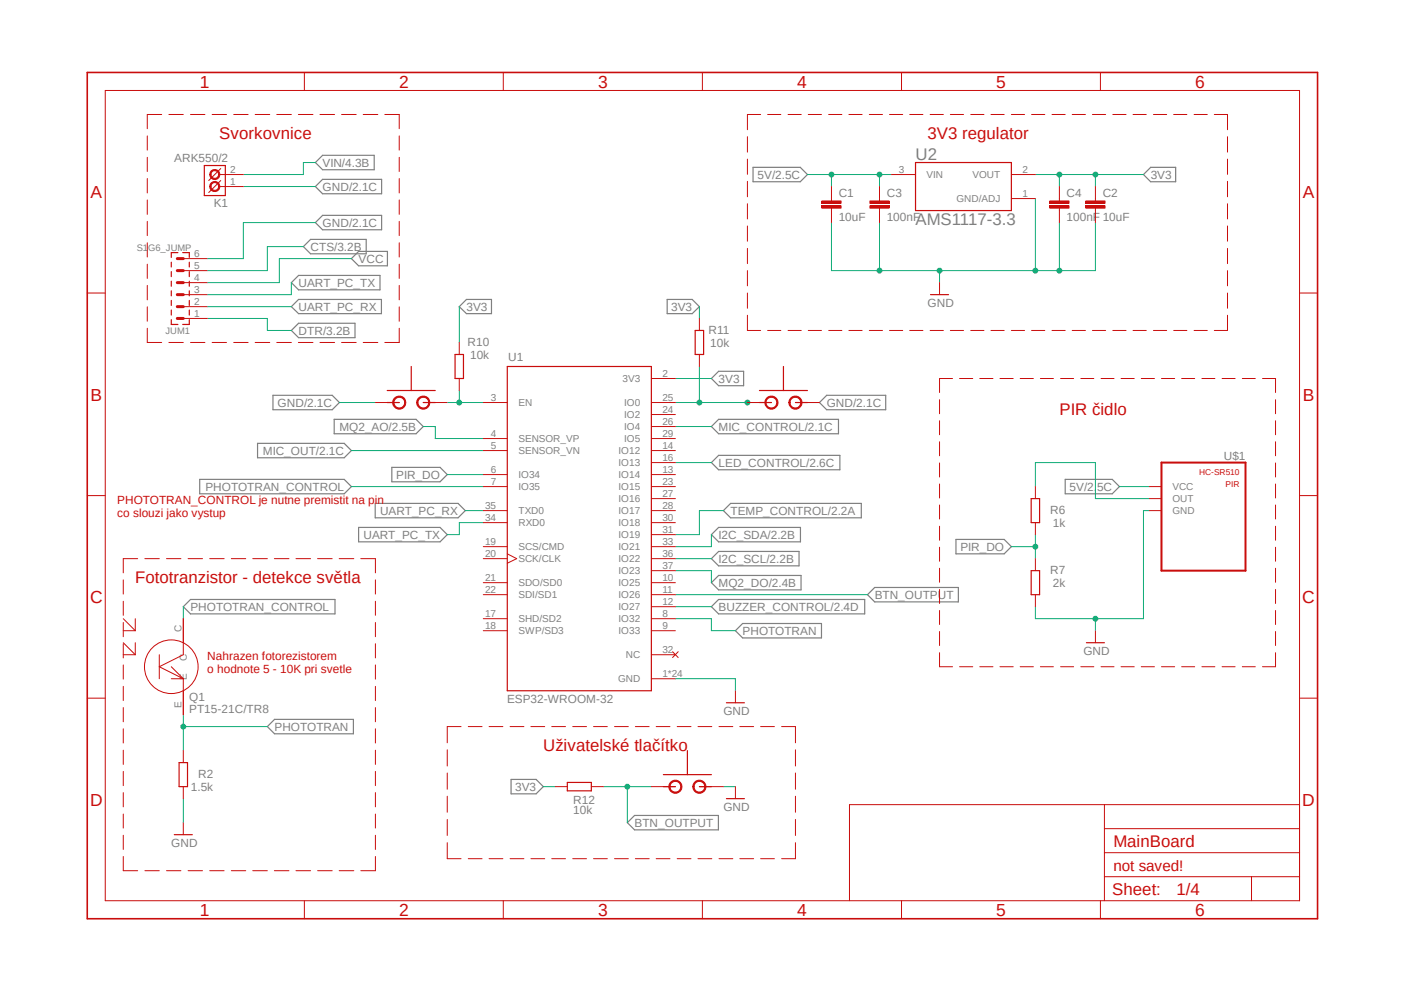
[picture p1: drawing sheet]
<svg xmlns="http://www.w3.org/2000/svg" width="297mm" height="210mm" viewBox="0 0 297 210" stroke-linecap="round" stroke-linejoin="round" font-family="sans-serif">
<path d="M17.9 15l261.2 179.9M279.1 15l-261.2 179.9" fill="none" stroke="#fff" stroke-width=".21"/>
<g fill="none" stroke="#808080" stroke-width=".25">
<path d="M66.7 39.5l1.5-1.6h12.5v3.1h-12.5zM66.7 34.4l1.5-1.5h11v3h-11zM159.3 35.4h10l1.5 1.5-1.5 1.5h-10zM243.4 35.4h5.3v3h-5.3l-1.5-1.5zM61.6 59.8l1.6-1.5h17.2v3h-17.2zM64.2 52.2l1.5-1.6h11.8v3.1h-11.8zM66.7 47.1l1.5-1.5h12.5v3h-12.5zM74.3 54.7l1.6-1.5h6.1v3h-6.1zM61.6 64.9l1.6-1.6h17.5v3h-17.5zM63.2 68.4h11.9v3h-11.9l-1.6-1.5zM98.7 63.3h5.3v3h-5.3l-1.5-1.4zM141.1 63.3h5.3l1.6 1.6-1.6 1.4h-5.3z"/>
<path d="M54.5 93.8h18.3l1.5 1.5-1.5 1.5h-18.3zM57.7 83.6h12.6l1.5 1.5-1.5 1.6h-12.6zM70.7 88.7h17.3l1.5 1.5-1.5 1.5h-17.3zM82.9 98.8h10.2l1.5 1.6-1.5 1.5h-10.2zM150.5 80.1l1.5-1.6h5.3v3.1h-5.3zM150.5 90.2l1.5-1.5h25.4v3h-25.4zM150.5 97.8l1.5-1.5h25.7v3.1h-25.7zM173.4 85.1l1.5-1.5h12.5v3.1h-12.5zM42.2 101.4h30.6l1.5 1.5-1.5 1.5h-30.6zM75.9 111.5h17.2l1.5 1.6-1.5 1.5h-17.2zM79.4 106.5h17.5l1.5 1.5-1.5 1.5h-17.5zM150.5 118.2l1.5-1.6h17v3.1h-17z"/>
<path d="M150.5 113.1l1.5-1.6h17.3v3.1h-17.3zM154.6 106.5h27.6v3h-27.6l-1.6-1.5zM202.2 114.1h10.2l1.6 1.5-1.6 1.5h-10.2zM225.3 101.4h10l1.5 1.5-1.5 1.5h-10zM38.8 128.3l1.5-1.5h30.6v3h-30.6zM150.5 128.3l1.5-1.5h30.9v3h-30.9zM150.5 123.2l1.5-1.5h17.5v3.1h-17.5zM155.6 133.4l1.5-1.5h16.7v3h-16.7zM183.5 125.8l1.5-1.6h17.7v3.1h-17.7zM56.6 153.7l1.5-1.6h16.7v3.1h-16.7zM108.1 164.8h5.3l1.5 1.6-1.5 1.5h-5.3zM132.7 174l1.5-1.5h17.8v3h-17.8z"/>
</g>
<path d="M170.8 36.9h17.8M175.9 36.9v2.6" fill="none" stroke="#0dab76" stroke-width=".21"/>
<circle cx="175.9" cy="36.9" r=".51" fill="#0dab76"/>
<g fill="none" stroke="#0dab76" stroke-width=".21">
<path d="M186.1 36.9v2.6"/>
<circle cx="175.9" cy="36.9" r=".51"/>
</g>
<circle cx="186.1" cy="36.9" r=".51" fill="#0dab76"/>
<g fill="none" stroke="#0dab76" stroke-width=".21">
<path d="M51.5 39.5h15.2M175.9 57.2h43.1M198.8 57.2v2.6M170.8 85.1h2.6M236.8 102.9h6.4M142.9 143.6h12.7v2.5M38.8 168.9v5.1M153 166.4h2.6"/>
<circle cx="186.1" cy="36.9" r=".51"/>
</g>
<circle cx="198.8" cy="57.2" r=".51" fill="#0dab76"/>
<g fill="none" stroke="#0dab76" stroke-width=".21">
<path d="M219 42v15.2h12.7"/>
<circle cx="198.8" cy="57.2" r=".51"/>
</g>
<circle cx="219" cy="57.2" r=".51" fill="#0dab76"/>
<g fill="none" stroke="#0dab76" stroke-width=".21">
<path d="M175.9 47.1v10.1M186.1 47.1v10.1M231.7 47.1v10.1"/>
<circle cx="219" cy="57.2" r=".51"/>
</g>
<circle cx="186.1" cy="57.2" r=".51" fill="#0dab76"/>
<g fill="none" stroke="#0dab76" stroke-width=".21">
<path d="M224.1 47.1v10.1"/>
<circle cx="186.1" cy="57.2" r=".51"/>
</g>
<circle cx="224.1" cy="57.2" r=".51" fill="#0dab76"/>
<g fill="none" stroke="#0dab76" stroke-width=".21">
<path d="M243.2 108h-1.3v22.9h-22.9v-2.6M231.7 130.9v2.5"/>
<circle cx="224.1" cy="57.2" r=".51"/>
</g>
<circle cx="231.7" cy="130.9" r=".51" fill="#0dab76"/>
<g fill="none" stroke="#0dab76" stroke-width=".21">
<path d="M219 36.9h22.9M231.7 36.9v2.6M66.7 47.1h-15.2v7.6h-7.6M71.8 85.1h7.6"/>
<circle cx="231.7" cy="130.9" r=".51"/>
</g>
<circle cx="231.7" cy="36.9" r=".51" fill="#0dab76"/>
<g fill="none" stroke="#0dab76" stroke-width=".21">
<path d="M224.1 36.9v2.6"/>
<circle cx="231.7" cy="36.9" r=".51"/>
</g>
<circle cx="224.1" cy="36.9" r=".51" fill="#0dab76"/>
<g fill="none" stroke="#0dab76" stroke-width=".21">
<path d="M97.2 64.9v7.5M148 64.9v2.5M142.9 80.1h7.6M38.8 153.7h17.8M38.8 151.2v7.5M114.9 166.4h2.6"/>
<circle cx="224.1" cy="36.9" r=".51"/>
</g>
<circle cx="38.8" cy="153.7" r=".51" fill="#0dab76"/>
<g fill="none" stroke="#0dab76" stroke-width=".21">
<path d="M142.9 118.2h7.6M150.5 113.1v2.5h-7.6M214 115.6h5M219 113.1v5.1M142.9 130.9h7.6v2.5h5.1"/>
<circle cx="38.8" cy="153.7" r=".51"/>
</g>
<circle cx="219" cy="115.6" r=".51" fill="#0dab76"/>
<g fill="none" stroke="#0dab76" stroke-width=".21">
<path d="M74.3 95.3h27.9M94.6 85.1h7.6M97.2 82.6v2.5M94.6 100.4h7.6M219 102.9v-5.1h12.7v7.7h11.5M142.9 128.3h7.6"/>
<circle cx="219" cy="115.6" r=".51"/>
</g>
<circle cx="97.2" cy="85.1" r=".51" fill="#0dab76"/>
<g fill="none" stroke="#0dab76" stroke-width=".21">
<path d="M148 77.5v7.6M142.9 85.1h17.8"/>
<circle cx="97.2" cy="85.1" r=".51"/>
</g>
<circle cx="148" cy="85.1" r=".51" fill="#0dab76"/>
<circle cx="148" cy="85.1" r=".51" fill="none" stroke="#0dab76" stroke-width=".21"/>
<circle cx="158.1" cy="85.1" r=".51" fill="#0dab76"/>
<g fill="none" stroke="#0dab76" stroke-width=".21">
<path d="M127.6 166.4h10.2M132.7 166.4v7.6"/>
<circle cx="158.1" cy="85.1" r=".51"/>
</g>
<circle cx="132.7" cy="166.4" r=".51" fill="#0dab76"/>
<g fill="none" stroke="#0dab76" stroke-width=".21">
<path d="M66.7 34.4h-2.5v2.5h-12.7M61.6 59.8v2.5h-17.7M64.2 52.2h-7.6v5h-12.7M74.3 54.7h-15.2v5.1h-15.2M43.9 64.9h17.7M43.9 67.4h12.7v2.5h5M89.5 90.2h2.6v2.6h10.1M142.9 90.2h7.6M142.9 97.8h7.6M74.3 102.9h27.9M98.4 108h3.8M102.2 110.5h-5v2.6h-2.6"/>
<path d="M153 108h-5v5.1h-5.1M38.8 128.3v2.6M142.9 125.8h40.6M142.9 120.7h7.6v2.5"/>
<circle cx="132.7" cy="166.4" r=".51"/>
</g>
<g fill="none" stroke="#c90d0c" stroke-width=".21">
<path d="M22.3 19.1h252.6v171.4h-252.6zM64.4 15.3v3.8M106.5 15.3v3.8M148.6 15.3v3.8M190.7 15.3v3.8M232.8 15.3v3.8M31.2 28.7v3M31.2 33.3v3M31.2 37.8v3M34.2 24.2h-3v3M35.7 24.2h3.1M40.3 24.2h3"/>
<path d="M44.9 24.2h3M46.7 38.2l-2.5 2.5M46.7 35.6l-2.5 2.6M49.4 24.2h3.1M54 24.2h3.1M58.5 24.2h3.1M63.1 24.2h3.1M67.7 24.2h3.1M72.3 24.2h3.1M76.8 24.2h3.1M81.4 24.2h3.1v3M84.5 28.7v3"/>
<path d="M84.5 33.3v3M84.5 37.8v3M158.1 28.9v3.3M158.1 33.7v3.2M158.1 38.4v3.2M160.9 24.2h-2.8v3.2M162.4 24.2h2.8M166.7 24.2h2.8M171 24.2h2.8M175.3 24.2h2.8M179.6 24.2h2.8M183.9 24.2h2.8"/>
<path d="M188.2 24.2h2.8M192.4 24.2h2.8M196.8 24.2h2.8M201 24.2h2.8M205.4 24.2h2.8M209.6 24.2h2.8M214 24.2h2.7M218.2 24.2h2.8M222.5 24.2h2.8M226.8 24.2h2.8M231.1 24.2h2.8M235.4 24.2h2.8"/>
<path d="M239.7 24.2h2.8M244 24.2h2.8M248.3 24.2h2.8M252.6 24.2h2.8M256.9 24.2h2.8v3.2M259.7 28.9v3.3M259.7 33.7v3.2M259.7 38.4v3.2M31.2 42.3v3M31.2 46.8v3M31.2 51.4v3M31.2 55.9v3"/>
<path d="M84.5 42.3v3M84.5 46.8v3M84.5 51.4v3M84.5 55.9v3M158.1 43.1v3.2M158.1 47.8v3.2M158.1 52.5v3.3M158.1 57.2v3.3M259.7 43.1v3.2M259.7 47.8v3.2M259.7 52.5v3.3M259.7 57.2v3.3"/>
<path d="M18.5 62h3.8M31.2 60.4v3M31.2 64.9v3M31.2 69.4v3h3M35.7 72.4h3.1M40.3 72.4h3M44.9 72.4h3M49.4 72.4h3.1M54 72.4h3.1M58.5 72.4h3.1M63.1 72.4h3.1M67.7 72.4h3.1"/>
<path d="M72.3 72.4h3.1M76.8 72.4h3.1M84.5 60.4v3M84.5 64.9v3M84.5 69.4v3h-3.1M158.1 62v3.2M158.1 66.7v3.2h2.8M162.4 69.9h2.8M166.7 69.9h2.8M171 69.9h2.8M175.3 69.9h2.8M179.6 69.9h2.8"/>
<path d="M183.9 69.9h2.8M188.2 69.9h2.8M192.4 69.9h2.8M196.8 69.9h2.8M201 69.9h2.8M205.4 69.9h2.8M209.6 69.9h2.8M214 69.9h2.7M218.2 69.9h2.8M222.5 69.9h2.8M226.8 69.9h2.8M231.1 69.9h2.8"/>
<path d="M235.4 69.9h2.8M239.7 69.9h2.8M244 69.9h2.8M248.3 69.9h2.8M252.6 69.9h2.8M259.7 62v3.2M259.7 66.7v3.2h-2.8M274.9 62h3.8M102.2 85.1h5.1M102.2 92.8h5.1M102.2 95.3h5.1M137.8 80.1h5.1"/>
<path d="M137.8 85.1h5.1M137.8 92.8h5.1M137.8 95.3h5.1M137.8 97.8h5.1M137.8 87.7h5.1M137.8 90.2h5.1M198.8 84.5v3M198.8 89v2.9M198.8 93.4v3M198.8 97.9v3M201.5 80.1h-2.7v2.9M203 80.1h2.8"/>
<path d="M207.3 80.1h2.8M211.5 80.1h2.8M215.8 80.1h2.8M220.1 80.1h2.7M224.4 80.1h2.7M228.6 80.1h2.8M232.9 80.1h2.8M237.2 80.1h2.7M241.4 80.1h2.8M245.7 80.1h2.8M250 80.1h2.7M254.3 80.1h2.7"/>
<path d="M258.5 80.1h2.8M262.8 80.1h2.8M267.1 80.1h2.7v2.9M269.8 84.5v3M269.8 89v2.9M269.8 93.4v3M269.8 97.9v3M18.5 104.8h3.8M29.1 118.2h-3v3M30.6 118.2h3.1M35.2 118.2h3.1M39.8 118.2h3"/>
<path d="M44.4 118.2h3M48.9 118.2h3.1M53.5 118.2h3.1M58 118.2h3.1M62.6 118.2h3.1M67.2 118.2h3.1M71.8 118.2h3M76.3 118.2h3.1v3M102.2 118.2h5.1M102.2 100.4h5.1M102.2 102.9h5.1M102.2 108h5.1"/>
<path d="M102.2 110.5h5.1M102.2 115.6h5.1M107.3 117.1l2 1.1-2 .9M137.8 118.2h5.1M137.8 100.4h5.1M137.8 102.9h5.1M137.8 105.5h5.1M137.8 108h5.1M137.8 110.5h5.1M137.8 113.1h5.1M137.8 115.6h5.1M198.8 102.4v2.9"/>
<path d="M198.8 106.8v3M198.8 111.3v3M198.8 115.7v3M269.8 102.4v2.9M269.8 106.8v3M269.8 111.3v3M269.8 115.7v3M274.9 104.8h3.8M26.1 122.6v3M26.1 127.2v2.9M26.1 131.7v3M26.1 136.1v3"/>
<path d="M79.4 122.6v3M79.4 127.2v2.9M79.4 131.7v3M79.4 136.1v3M102.2 133.4h5.1M102.2 130.9h5.1M102.2 123.2h5.1M102.2 125.8h5.1M137.8 133.4h5.1M137.8 130.9h5.1M137.8 123.2h5.1M137.8 125.8h5.1"/>
<path d="M137.8 128.3h5.1M137.8 120.7h5.1M137.8 138.5h5.1M142.3 137.8l1.2 1.3M143.5 137.8l-1.2 1.3M198.8 120.2v2.9M198.8 124.7v2.9M198.8 129.1v3M198.8 133.6v2.9M198.8 138v3h2.7M269.8 138v3h-2.7M269.8 120.2v2.9"/>
<path d="M269.8 124.7v2.9M269.8 129.1v3M269.8 133.6v2.9M18.5 147.7h3.8M26.1 140.6v3M26.1 145.2v3M26.1 149.6v3.1M26.1 154.1v3M26.1 158.7v3M79.4 140.6v3M79.4 145.2v3M79.4 149.6v3.1"/>
<path d="M79.4 154.1v3M79.4 158.7v3M94.6 158.6v3.4M97.5 153.7h-2.9v3.4M99.1 153.7h2.9M103.5 153.7h2.9M107.9 153.7h2.9M112.3 153.7h2.9M116.7 153.7h2.9M121.2 153.7h2.9M125.6 153.7h2.9M130 153.7h2.9"/>
<path d="M134.4 153.7h2.9M137.8 143.6h5.1M138.8 153.7h2.9M143.3 153.7h2.9M147.7 153.7h2.9M152.1 153.7h2.9M156.5 153.7h2.9M160.9 153.7h2.9M165.4 153.7h2.9v3.4M168.3 158.6v3.4M203 141h2.8M207.3 141h2.8"/>
<path d="M211.5 141h2.8M215.8 141h2.8M220.1 141h2.7M224.4 141h2.7M228.6 141h2.8M232.9 141h2.8M237.2 141h2.7M241.4 141h2.8M245.7 141h2.8M250 141h2.7M254.3 141h2.7M258.5 141h2.8"/>
<path d="M262.8 141h2.8M274.9 147.7h3.8M26.1 163.2v3M26.1 167.6v3M26.1 172.2v2.9M26.1 176.7v3M79.4 163.2v3M79.4 167.6v3M79.4 172.2v2.9M79.4 176.7v3M94.6 163.5v3.4M94.6 168.4v3.4"/>
<path d="M94.6 173.3v3.4M94.6 178.2v3.4h2.9M168.3 163.5v3.4M168.3 168.4v3.4M168.3 173.3v3.4M168.3 178.2v3.4h-2.9M233.6 170.2v20.3M233.6 175.3h41.3M274.9 170.2h-95.2v20.3M26.1 181.1v3h3M30.6 184.1h3.1M35.2 184.1h3.1"/>
<path d="M39.8 184.1h3M44.4 184.1h3M48.9 184.1h3.1M53.5 184.1h3.1M58 184.1h3.1M62.6 184.1h3.1M64.4 190.5v3.8M67.2 184.1h3.1M71.8 184.1h3M79.4 181.1v3h-3.1M99.1 181.6h2.9M103.5 181.6h2.9"/>
<path d="M106.5 190.5v3.8M107.9 181.6h2.9M112.3 181.6h2.9M116.7 181.6h2.9M121.2 181.6h2.9M125.6 181.6h2.9M130 181.6h2.9M134.4 181.6h2.9M138.8 181.6h2.9M143.3 181.6h2.9M147.7 181.6h2.9M148.6 190.5v3.8"/>
<path d="M152.1 181.6h2.9M156.5 181.6h2.9M160.9 181.6h2.9M190.7 190.5v3.8M232.8 190.5v3.8M233.6 185.4h41.3M233.6 180.3h41.3M264.8 185.4v5.1"/>
</g>
<path d="M43.2 35h4.5v6.4h-4.5zM107.3 77.5h30.5v68.6h-30.5z" fill="none" stroke="#c90d0c" stroke-width=".25"/>
<path d="M18.5 15.3h260.2v179h-260.2z" fill="none" stroke="#c90d0c" stroke-width=".34"/>
<path d="M44.7 38.7a1.07 1.07 0 0 1 1.7 .2 1.07 1.07 0 0 1-.7 1.6 1.07 1.07 0 0 1-1.3-1h.2a.81 .81 0 0 1 1.1-.8 .81 .81 0 0 1 .3 1.3 .81 .81 0 0 1-1.3-.2l-.1-.3h-.2z" fill-rule="evenodd" fill="#c90d0c"/>
<path d="M44.7 38.7a1.07 1.07 0 0 1 1.7 .2 1.07 1.07 0 0 1-.7 1.6 1.07 1.07 0 0 1-1.3-1h.2a.81 .81 0 0 1 1.1-.8 .81 .81 0 0 1 .3 1.3 .81 .81 0 0 1-1.3-.2l-.1-.3h-.2z" fill="none" stroke="#c90d0c" stroke-width=".21"/>
<path d="M44.7 36.1a1.07 1.07 0 0 1 1.7 .3 1.07 1.07 0 0 1-.7 1.5 1.07 1.07 0 0 1-1.3-1h.2a.81 .81 0 0 1 1.1-.8 .81 .81 0 0 1 .3 1.3 .81 .81 0 0 1-1.3-.1l-.1-.4h-.2z" fill-rule="evenodd" fill="#c90d0c"/>
<path d="M44.7 36.1a1.07 1.07 0 0 1 1.7 .3 1.07 1.07 0 0 1-.7 1.5 1.07 1.07 0 0 1-1.3-1h.2a.81 .81 0 0 1 1.1-.8 .81 .81 0 0 1 .3 1.3 .81 .81 0 0 1-1.3-.1l-.1-.4h-.2zM46.4 39.5h5.1M46.4 36.9h5.1M188.6 36.9h5.1M214 36.9h5M175.9 42v.5M175.9 44v.5M214 42h5" fill="none" stroke="#c90d0c" stroke-width=".21"/>
<path d="M193.7 34.4h20.3v10.1h-20.3z" fill="none" stroke="#c90d0c" stroke-width=".25"/>
<path d="M173.9 43.5h4v.5h-4z" fill-rule="evenodd" fill="#c90d0c"/>
<path d="M173.9 43.5h4v.5h-4z" fill="none" stroke="#c90d0c" stroke-width=".21"/>
<path d="M173.9 42.5h4v.5h-4z" fill-rule="evenodd" fill="#c90d0c"/>
<path d="M175.9 39.5v2.5M173.9 42.5h4v.5h-4zM175.9 44.5v2.6M231.7 42v.5M231.7 44v.5" fill="none" stroke="#c90d0c" stroke-width=".21"/>
<path d="M229.7 43.5h4.1v.5h-4.1z" fill-rule="evenodd" fill="#c90d0c"/>
<path d="M229.7 43.5h4.1v.5h-4.1z" fill="none" stroke="#c90d0c" stroke-width=".21"/>
<path d="M229.7 42.5h4.1v.5h-4.1z" fill-rule="evenodd" fill="#c90d0c"/>
<g fill="none" stroke="#c90d0c" stroke-width=".21">
<path d="M231.7 39.5v2.5M198.8 59.8v2.5M229.7 42.5h4.1v.5h-4.1zM231.7 44.5v2.6M97.2 72.4v2.6M148 67.4v2.5M148 75v2.5M97.2 80.1v2.5M219 102.9v2.6M219 110.5v2.6M219 118.2v2.5M243.2 102.9h2.5"/>
<path d="M243.2 108h2.5M243.2 105.5h2.5M26.1 130.9l2.5 2.5M26.1 133.4h2.5M26.1 135.9l2.5 2.6M26.1 138.5h2.5M28.6 130.9v2.5M28.6 135.9v2.6M33.7 138.5v5.1M38.8 130.9v7.6l-5.1 2.5 5.1 2.6M219 125.8v2.5M231.7 133.4v2.5"/>
<path d="M36.2 141l2.6 2.6M36.2 143.6h2.6M38.8 143.6v7.6M38.8 158.7v2.6M155.6 146.1v2.5M38.8 166.4v2.5M38.8 174v2.5M117.5 166.4h2.5M125.1 166.4h2.5M155.6 166.4v2.5"/>
<circle cx="36.2" cy="141" r="5.7"/>
</g>
<path d="M96.3 75h1.7v5.1h-1.7zM147.1 69.9h1.7v5.1h-1.7zM196.8 62.3h3.9M89.5 85.1h2.6M218.1 105.5h1.8v5h-1.8zM218.1 120.7h1.8v5.1h-1.8zM229.8 135.9h3.8M153.7 148.6h3.8M36.9 176.5h3.8M37.9 161.3h1.8v5.1h-1.8zM120 165.5h5.1v1.8h-5.1zM153.7 168.9h3.8" fill="none" stroke="#c90d0c" stroke-width=".25"/>
<path d="M245.7 97.8h17.8v22.9h-17.8z" fill="none" stroke="#c90d0c" stroke-width=".42"/>
<path d="M88.5 84.2a1.4 1.4 0 0 1 2.2 .2 1.4 1.4 0 0 1-.8 2.1 1.4 1.4 0 0 1-1.8-1.4h.3a1.15 1.15 0 0 1 1.5-1.1 1.15 1.15 0 0 1 .5 1.9 1.15 1.15 0 0 1-1.9-.4l-.1-.4h-.3z" fill-rule="evenodd" fill="#c90d0c"/>
<path d="M88.5 84.2a1.4 1.4 0 0 1 2.2 .2 1.4 1.4 0 0 1-.8 2.1 1.4 1.4 0 0 1-1.8-1.4h.3a1.15 1.15 0 0 1 1.5-1.1 1.15 1.15 0 0 1 .5 1.9 1.15 1.15 0 0 1-1.9-.4l-.1-.4h-.3z" fill="none" stroke="#c90d0c" stroke-width=".21"/>
<path d="M83.4 84.2a1.4 1.4 0 0 1 2.2 .2 1.4 1.4 0 0 1-.8 2.1 1.4 1.4 0 0 1-1.7-1.4h.2a1.15 1.15 0 0 1 1.6-1.1 1.15 1.15 0 0 1 .4 1.9 1.15 1.15 0 0 1-1.9-.4l-.1-.4h-.2z" fill-rule="evenodd" fill="#c90d0c"/>
<path d="M79.4 85.1h5.1M83.4 84.2a1.4 1.4 0 0 1 2.2 .2 1.4 1.4 0 0 1-.8 2.1 1.4 1.4 0 0 1-1.7-1.4h.2a1.15 1.15 0 0 1 1.6-1.1 1.15 1.15 0 0 1 .4 1.9 1.15 1.15 0 0 1-1.9-.4l-.1-.4h-.2zM89.5 85.1h5.1" fill="none" stroke="#c90d0c" stroke-width=".21"/>
<path d="M87 77.5v5.1M81.9 85.1h2.6M81.9 82.6h10.2M160.7 85.1h2.5" fill="none" stroke="#c90d0c" stroke-width=".25"/>
<path d="M162.1 84.2a1.4 1.4 0 0 1 2.3 .2 1.4 1.4 0 0 1-.8 2.1 1.4 1.4 0 0 1-1.8-1.4h.3a1.15 1.15 0 0 1 1.6-.9 1.15 1.15 0 0 1 .2 1.9 1.15 1.15 0 0 1-1.8-.6v-.4h-.3z" fill-rule="evenodd" fill="#c90d0c"/>
<path d="M162.1 84.2a1.4 1.4 0 0 1 2.3 .2 1.4 1.4 0 0 1-.8 2.1 1.4 1.4 0 0 1-1.8-1.4h.3a1.15 1.15 0 0 1 1.6-.9 1.15 1.15 0 0 1 .2 1.9 1.15 1.15 0 0 1-1.8-.6v-.4h-.3z" fill="none" stroke="#c90d0c" stroke-width=".21"/>
<path d="M167.2 84.2a1.4 1.4 0 0 1 2.3 .2 1.4 1.4 0 0 1-.8 2.1 1.4 1.4 0 0 1-1.8-1.4h.2a1.15 1.15 0 0 1 1.7-.9 1.15 1.15 0 0 1 .2 1.9 1.15 1.15 0 0 1-1.8-.6l-.1-.4h-.2z" fill-rule="evenodd" fill="#c90d0c"/>
<path d="M158.1 85.1h5.1M167.2 84.2a1.4 1.4 0 0 1 2.3 .2 1.4 1.4 0 0 1-.8 2.1 1.4 1.4 0 0 1-1.8-1.4h.2a1.15 1.15 0 0 1 1.7-.9 1.15 1.15 0 0 1 .2 1.9 1.15 1.15 0 0 1-1.8-.6l-.1-.4h-.2zM168.3 85.1h5.1" fill="none" stroke="#c90d0c" stroke-width=".21"/>
<path d="M165.7 77.5v5.1M160.7 82.6h10.1M168.3 85.1h2.5M140.3 166.4h2.6" fill="none" stroke="#c90d0c" stroke-width=".25"/>
<path d="M141.8 165.5a1.4 1.4 0 0 1 2.3 .1 1.4 1.4 0 0 1-.8 2.1 1.4 1.4 0 0 1-1.8-1.3h.2a1.13 1.13 0 0 1 1.6-1.1 1.13 1.13 0 0 1 .4 1.9 1.13 1.13 0 0 1-1.9-.4l-.1-.4h-.2z" fill-rule="evenodd" fill="#c90d0c"/>
<path d="M141.8 165.5a1.4 1.4 0 0 1 2.3 .1 1.4 1.4 0 0 1-.8 2.1 1.4 1.4 0 0 1-1.8-1.3h.2a1.13 1.13 0 0 1 1.6-1.1 1.13 1.13 0 0 1 .4 1.9 1.13 1.13 0 0 1-1.9-.4l-.1-.4h-.2z" fill="none" stroke="#c90d0c" stroke-width=".21"/>
<path d="M146.9 165.5a1.4 1.4 0 0 1 2.2 .1 1.4 1.4 0 0 1-.8 2.1 1.4 1.4 0 0 1-1.7-1.3h.2a1.13 1.13 0 0 1 1.6-1.1 1.13 1.13 0 0 1 .3 1.9 1.13 1.13 0 0 1-1.8-.4l-.1-.4h-.2z" fill-rule="evenodd" fill="#c90d0c"/>
<path d="M186.1 42v.5M186.1 44v.5M137.8 166.4h5.1M146.9 165.5a1.4 1.4 0 0 1 2.2 .1 1.4 1.4 0 0 1-.8 2.1 1.4 1.4 0 0 1-1.7-1.3h.2a1.13 1.13 0 0 1 1.6-1.1 1.13 1.13 0 0 1 .3 1.9 1.13 1.13 0 0 1-1.8-.4l-.1-.4h-.2zM148 166.4h5" fill="none" stroke="#c90d0c" stroke-width=".21"/>
<path d="M145.4 158.7v5.1M140.3 163.8h10.2M148 166.4h2.5" fill="none" stroke="#c90d0c" stroke-width=".25"/>
<path d="M184 43.5h4.1v.5h-4.1z" fill-rule="evenodd" fill="#c90d0c"/>
<path d="M184 43.5h4.1v.5h-4.1z" fill="none" stroke="#c90d0c" stroke-width=".21"/>
<path d="M184 42.5h4.1v.5h-4.1z" fill-rule="evenodd" fill="#c90d0c"/>
<path d="M186.1 39.5v2.5M184 42.5h4.1v.5h-4.1zM186.1 44.5v2.6M224.1 42v.5M224.1 44v.5" fill="none" stroke="#c90d0c" stroke-width=".21"/>
<path d="M222.1 43.5h4v.5h-4z" fill-rule="evenodd" fill="#c90d0c"/>
<path d="M222.1 43.5h4v.5h-4z" fill="none" stroke="#c90d0c" stroke-width=".21"/>
<path d="M222.1 42.5h4v.5h-4z" fill-rule="evenodd" fill="#c90d0c"/>
<path d="M224.1 39.5v2.5M38.8 59.8h5.1M38.8 57.2h5.1M38.8 54.7h5.1M222.1 42.5h4v.5h-4zM224.1 44.5v2.6M38.8 67.4h5.1M38.8 64.9h5.1M38.8 62.3h5.1" fill="none" stroke="#c90d0c" stroke-width=".21"/>
<path d="M37.5 59.8h1.3M37.5 57.2h1.3M37.5 54.7h1.3M37.5 62.3h1.3M37.5 64.9h1.3M37.5 67.4h1.3" fill="none" stroke="#c90d0c" stroke-width=".64"/>
<g fill="none" stroke="#c90d0c" stroke-width=".25">
<path d="M36.2 55.5v1M36.2 57.4v1.1M36.2 59.5v1M37.6 53.4h-1.4v1M38.7 53.4h1.3v1M40 55.5v1M40 57.4v1.1M40 59.5v1M36.2 67.6v1h1.4M36.2 61.5v1.1M36.2 63.5v1.1M36.2 65.6v1"/>
<path d="M40 67.6v1h-1.3M40 61.5v1.1M40 63.5v1.1M40 65.6v1"/>
</g>
<g font-size="3.7" fill="#c90d0c">
<text x="42.3" y="18.5">1</text>
<text x="84.4" y="18.5">2</text>
<text x="126.5" y="18.5">3</text>
<text x="168.6" y="18.5">4</text>
<text x="210.7" y="18.5">5</text>
<text x="252.9" y="18.5">6</text>
<text x="19.1" y="41.9">A</text>
<text x="275.6" y="41.9">A</text>
<text x="19.1" y="84.7">B</text>
<text x="275.6" y="84.7">B</text>
<text x="19" y="127.5">C</text>
<text x="275.5" y="127.5">C</text>
<text x="19" y="170.4">D</text>
<text x="275.5" y="170.4">D</text>
<text x="42.3" y="193.7">1</text>
<text x="84.4" y="193.7">2</text>
<text x="126.5" y="193.7">3</text>
<text x="168.6" y="193.7">4</text>
<text x="210.7" y="193.7">5</text>
<text x="252.9" y="193.7">6</text>
</g>
<g font-size="3.6" fill="#c90d0c">
<text x="46.4" y="29.3">Svorkovnice</text>
<text x="196.2" y="29.3">3V3 regulator</text>
<text x="224.1" y="87.7">PIR čidlo</text>
<text x="28.6" y="123.2">Fototranzistor - detekce světla</text>
<text x="114.9" y="158.8">Uživatelské tlačítko</text>
<text x="235.5" y="179.1">MainBoard</text>
<text x="235.3" y="189.4">Sheet:</text>
<text x="248.9" y="189.2">1/4</text>
</g>
<g font-size="3.6" fill="#808080">
<text x="193.7" y="33.9">U2</text>
<text x="193.7" y="47.6">AMS1117-3.3</text>
</g>
<text font-size="3.2" fill="#c90d0c" x="235.5" y="184.1">not saved!</text>
<g font-size="2.5" fill="#808080">
<text x="36.9" y="34.2">ARK550/2</text>
<text x="68.2" y="35.3">VIN/4.3B</text>
<text x="68.2" y="40.3">GND/2.1C</text>
<text x="160.3" y="37.8">5V/2.5C</text>
<text x="177.4" y="41.6">C1</text>
<text x="187.6" y="41.6">C3</text>
<text x="225.6" y="41.6">C4</text>
<text x="233.3" y="41.6">C2</text>
<text x="243.4" y="37.8">3V3</text>
<text x="45.2" y="43.8">K1</text>
<text x="68.2" y="48">GND/2.1C</text>
<text x="177.4" y="46.7">10uF</text>
<text x="187.6" y="46.7">100nF</text>
<text x="225.6" y="46.7">100nF 10uF</text>
<text x="65.7" y="53">CTS/3.2B</text>
<text x="75.9" y="55.6">VCC</text>
<text x="63.2" y="65.7">UART_PC_RX</text>
<text x="63.2" y="60.7">UART_PC_TX</text>
<text x="98.7" y="65.7">3V3</text>
<text x="142" y="65.7">3V3</text>
<text x="196.2" y="64.9">GND</text>
<text x="63.2" y="70.8">DTR/3.2B</text>
<text x="149.9" y="70.7">R11</text>
<text x="98.9" y="73.2">R10</text>
<text x="99.4" y="76">10k</text>
<text x="107.5" y="76.4">U1</text>
<text x="150.2" y="73.4">10k</text>
<text x="152" y="80.9">3V3</text>
<text x="58.7" y="86">GND/2.1C</text>
<text x="174.9" y="86">GND/2.1C</text>
<text x="71.8" y="91.1">MQ2_AO/2.5B</text>
<text x="152" y="91.1">MIC_CONTROL/2.1C</text>
<text x="55.6" y="96.2">MIC_OUT/2.1C</text>
<text x="83.8" y="101.3">PIR_DO</text>
<text x="152" y="98.7">LED_CONTROL/2.6C</text>
<text x="258.9" y="97.2">U$1</text>
<text x="43.5" y="103.8">PHOTOTRAN_CONTROL</text>
<text x="226.3" y="103.8">5V/2.5C</text>
<text x="76.9" y="114">UART_PC_TX</text>
<text x="80.4" y="108.9">UART_PC_RX</text>
<text x="152" y="114">I2C_SDA/2.2B</text>
<text x="154.6" y="108.9">TEMP_CONTROL/2.2A</text>
<text x="222.2" y="108.7">R6</text>
<text x="222.7" y="111.6">1k</text>
<text x="152" y="119">I2C_SCL/2.2B</text>
<text x="203.2" y="116.5">PIR_DO</text>
<text x="152" y="124.1">MQ2_DO/2.4B</text>
<text x="222.2" y="121.4">R7</text>
<text x="222.7" y="124.2">2k</text>
<text x="40.3" y="129.2">PHOTOTRAN_CONTROL</text>
<text x="152" y="129.2">BUZZER_CONTROL/2.4D</text>
<text x="185" y="126.7">BTN_OUTPUT</text>
<text x="157.1" y="134.3">PHOTOTRAN</text>
<text x="229.2" y="138.5">GND</text>
<text x="40" y="148.3">Q1</text>
<text x="107.3" y="148.7">ESP32-WROOM-32</text>
<text x="40" y="150.8">PT15-21C/TR8</text>
<text x="58.1" y="154.6">PHOTOTRAN</text>
<text x="153" y="151.2">GND</text>
<text x="40.4" y="167.4">1.5k</text>
<text x="41.9" y="164.6">R2</text>
<text x="109" y="167.3">3V3</text>
<text x="121.3" y="172.2">10k</text>
<text x="121.3" y="170">R12</text>
<text x="153" y="171.5">GND</text>
<text x="36.2" y="179.1">GND</text>
<text x="134.2" y="174.9">BTN_OUTPUT</text>
</g>
<g font-size="2.5" fill="#c90d0c">
<text x="24.8" y="106.6">PHOTOTRAN_CONTROL je nutne premistit na pin</text>
<text x="24.8" y="109.3">co slouzi jako vystup</text>
<text x="43.9" y="139.6">Nahrazen fotorezistorem</text>
<text x="43.9" y="142.3">o hodnote 5 - 10K pri svetle</text>
</g>
<g font-size="2.1" fill="#808080">
<text x="48.7" y="39.1">1</text>
<text x="48.7" y="36.5">2</text>
<text x="190.1" y="36.5">3</text>
<text x="196" y="37.7">VIN</text>
<text x="205.7" y="37.7">VOUT</text>
<text x="216.3" y="36.5">2</text>
<text x="216.3" y="41.6">1</text>
<text x="202.4" y="42.8">GND/ADJ</text>
<text x="41.1" y="59.4">4</text>
<text x="41.1" y="56.9">5</text>
<text x="41.1" y="54.3">6</text>
<text x="41.1" y="64.5">2</text>
<text x="41.1" y="61.9">3</text>
<text x="41.1" y="67">1</text>
<text x="131.7" y="80.8">3V3</text>
<text x="140.1" y="79.7">2</text>
<text x="103.8" y="84.8">3</text>
<text x="109.7" y="85.9">EN</text>
<text x="132" y="88.4">IO2</text>
<text x="132" y="85.9">IO0</text>
<text x="140.1" y="87.3">24</text>
<text x="140.1" y="84.8">25</text>
<text x="140.1" y="89.9">26</text>
<text x="103.8" y="92.4">4</text>
<text x="103.8" y="95">5</text>
<text x="109.7" y="93.5">SENSOR_VP</text>
<text x="132" y="91">IO4</text>
<text x="132" y="93.5">IO5</text>
<text x="140.1" y="95">14</text>
<text x="140.1" y="92.4">29</text>
<text x="103.8" y="100">6</text>
<text x="109.7" y="96.1">SENSOR_VN</text>
<text x="109.7" y="101.1">IO34</text>
<text x="130.9" y="101.1">IO14</text>
<text x="130.9" y="96.1">IO12</text>
<text x="130.9" y="98.6">IO13</text>
<text x="140.1" y="100">13</text>
<text x="140.1" y="97.5">16</text>
<text x="102.6" y="107.7">35</text>
<text x="103.8" y="102.6">7</text>
<text x="109.7" y="103.7">IO35</text>
<text x="130.9" y="103.7">IO15</text>
<text x="130.9" y="106.2">IO16</text>
<text x="140.1" y="102.6">23</text>
<text x="140.1" y="105.1">27</text>
<text x="140.1" y="107.7">28</text>
<text x="248" y="103.7">VCC</text>
<text x="248" y="106.2">OUT</text>
<text x="102.6" y="110.2">34</text>
<text x="109.7" y="111.3">RXD0</text>
<text x="109.7" y="108.8">TXD0</text>
<text x="130.9" y="108.8">IO17</text>
<text x="130.9" y="111.3">IO18</text>
<text x="130.9" y="113.8">IO19</text>
<text x="140.1" y="110.2">30</text>
<text x="140.1" y="112.7">31</text>
<text x="248" y="108.8">GND</text>
<text x="102.6" y="115.3">19</text>
<text x="102.6" y="117.8">20</text>
<text x="109.7" y="116.4">SCS/CMD</text>
<text x="109.7" y="118.9">SCK/CLK</text>
<text x="130.9" y="116.4">IO21</text>
<text x="130.9" y="118.9">IO22</text>
<text x="140.1" y="115.3">33</text>
<text x="140.1" y="117.8">36</text>
<text x="102.6" y="122.9">21</text>
<text x="102.6" y="125.4">22</text>
<text x="109.7" y="124">SDO/SD0</text>
<text x="130.9" y="124">IO25</text>
<text x="130.9" y="121.5">IO23</text>
<text x="140.1" y="122.9">10</text>
<text x="140.1" y="125.4">11</text>
<text x="140.1" y="120.3">37</text>
<text x="102.6" y="130.5">17</text>
<text x="109.7" y="131.6">SHD/SD2</text>
<text x="109.7" y="126.5">SDI/SD1</text>
<text x="130.9" y="131.6">IO32</text>
<text x="130.9" y="126.5">IO26</text>
<text x="130.9" y="129.1">IO27</text>
<text x="140.1" y="130.5">8</text>
<text x="140.1" y="127.9">12</text>
<text x="38.4" y="133.6" transform="rotate(-90 38.4 133.6)">C</text>
<text x="102.6" y="133">18</text>
<text x="109.7" y="134.2">SWP/SD3</text>
<text x="130.9" y="134.2">IO33</text>
<text x="140.1" y="133">9</text>
<text x="39.5" y="143.7" transform="rotate(-90 39.5 143.7)">E</text>
<text x="39.5" y="139.8" transform="rotate(-90 39.5 139.8)">C</text>
<text x="132.4" y="139.2">NC</text>
<text x="140.1" y="143.2">1*24</text>
<text x="140.1" y="138.1">32</text>
<text x="38.4" y="149.8" transform="rotate(-90 38.4 149.8)">E</text>
<text x="130.8" y="144.3">GND</text>
</g>
<g font-size="2" fill="#808080">
<text x="28.9" y="53.1">S1G6_JUMP</text>
<text x="35" y="70.7">JUM1</text>
</g>
<g font-size="1.8" fill="#c90d0c">
<text x="253.7" y="100.4">HC-SR510</text>
<text x="259.2" y="102.9">PIR</text>
</g>
</svg>
